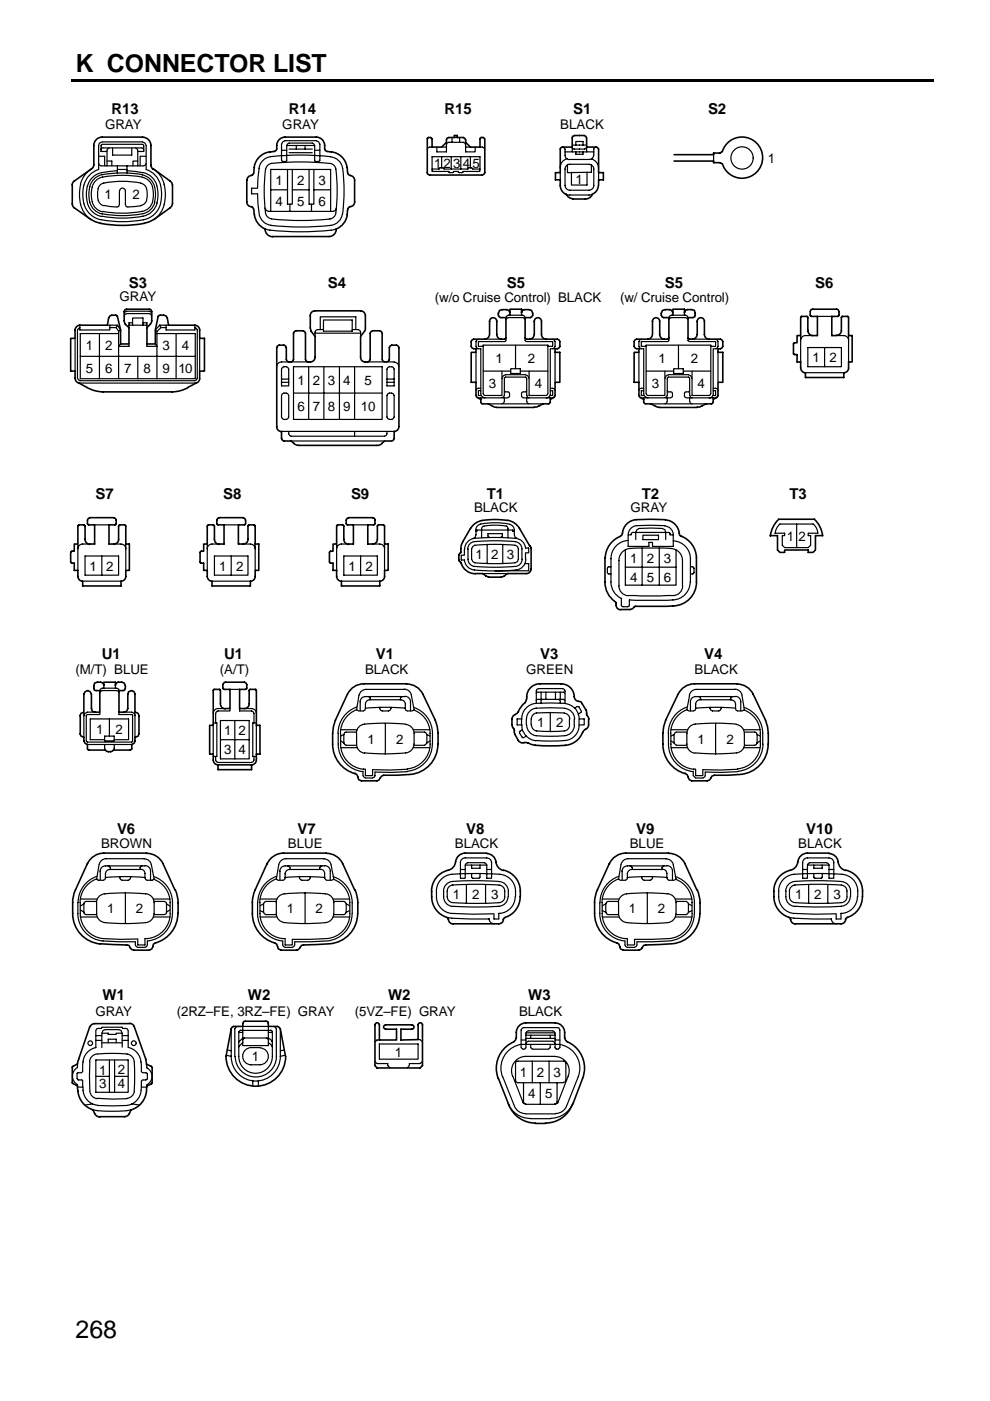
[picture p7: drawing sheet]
<svg xmlns="http://www.w3.org/2000/svg" width="210mm" height="297mm" viewBox="0 0 210 297" stroke-linecap="round" stroke-linejoin="round" font-family="sans-serif">
<path d="M15 16.7h183v.5h-183z" fill-rule="evenodd" fill="#000"/>
<g fill="none" stroke="#000" stroke-width=".25">
<path d="M17.1 39.1l-.2 .8a6.8 6.8 0 0 0 2.3 6.6M17.8 39.2l-.2 2 .2 2M17.8 39.2a4.6 4.6 0 0 1 3.1-3.3v-5.1l.2-.5 .6-.2h8.5l.5 .2 .3 .5v5.1a5.4 5.4 0 0 1 3.2 6.1l-.2 1.1M18.5 39.4l-.1 1.1a5.6 5.6 0 0 0 1.5 4.6l1.1 .6 .6 .2M19.2 35.9a5.2 5.2 0 0 0-2.1 3.1M20.8 40v.3a3.5 3.5 0 0 0 .6 3l.6 .3M20.9 34.7l.2 .3 .3 .2h9.1l.3-.2 .2-.3M20.9 33.1h1.3v2.1M21.4 31.8l.1-.4h.3h8.3h.2l.2 .4M22.7 32.1h-1.3l.1-1.4h8.9l.1 1.4h-1.3M22.7 34.1h1v1.1M23.2 31.4l-.3 .1-.2 .4v3.3"/>
<path d="M23.9 31.4v1.5h4v-1.5M24.9 36.2a10.7 10.7 0 0 0-4.5 .8 3.8 3.8 0 0 0-1.8 2.5M24.9 35.2v1.5M24.9 35.9h2M26.9 36.2l3.4 .4M26.9 35.2v1.5M28.7 31.4l.3 .1 .2 .4v3.3M29.2 34.1h-1v1.1M29.9 38.8a20.5 20.5 0 0 0-8.2 .1 1.56 1.56 0 0 0-.9 1.1M29.9 38.9a2.21 2.21 0 0 1 1.3 2.6 1.76 1.76 0 0 1-1.3 2M30.1 37.5l-2.3-.3h-2.4a13.2 13.2 0 0 0-4.6 .7 4.4 4.4 0 0 0-1.3 4.5 2.87 2.87 0 0 0 2.3 2.5M30.1 37.1a3.9 3.9 0 0 1 2.9 4.5l-.2 1.3"/>
<path d="M30.1 37.6a3.2 3.2 0 0 1 2.4 3.7 3.1 3.1 0 0 1-2.4 3.5M30.2 37l-2.4-.3h-2.4a14.2 14.2 0 0 0-4.8 .7 4.5 4.5 0 0 0-1.7 4.7 3.5 3.5 0 0 0 2.8 3.3M30.3 36.6a3.8 3.8 0 0 1 3 2.8M31 33.1h-1.3v2.1M32.7 35.9a6.9 6.9 0 0 1 2.3 6.6l-.2 .9M33.3 39.5l.2 1a5.4 5.4 0 0 1-1.5 4.6 10.4 10.4 0 0 1-5.4 1.1h-2.5l-2.5-.4M54.6 39.9h-1.3v1.2h1.3l.1 2.1a4.3 4.3 0 0 0 1.5 4.1l.6 .3a51.1 51.1 0 0 0 13.3 .2M54.9 35.7l-.3 4.1M56.3 35.8l-.3 4.1 .2 4.6a1.62 1.62 0 0 0 1.4 1.9M57.5 34.7a59.9 59.9 0 0 1 12.4 0M57.6 34.7a1.44 1.44 0 0 0-1.3 1.1M59.7 31.9h1.1"/>
<path d="M60.8 30.8v3.3l-.9 .1-.2-.2v-3.4l.2-.5 .6-.3h6.6l.5 .3 .2 .5v3.4l-.2 .2-.9-.1v-3.3M60.8 30.8l.2-.3 .3-.2h4.9l.3 .2 .2 .3M60.8 30.8h5.9M61 35.9v7.4h1v-7.4M61.3 31.6h4.9M61.3 32.4h4.9M62.8 30.8v.8M64.7 30.8v.8M65.5 35.9v7.4h1v-7.4M66.7 31.9h1.1M70 34.6a1.61 1.61 0 0 1 1.3 1.9l.2 4.6-.3 4.1M70.1 33.3a2.82 2.82 0 0 1 2.5 2.4"/>
<path d="M70.1 33.2a54.7 54.7 0 0 0-13.2 .1 2.84 2.84 0 0 0-2 2.4M72.7 35.7l.2 4.8-.3 4.8M91.6 31.2l-.9 .2-.1 .3M91.6 35.8h1.5M93 35.8l.3-.2h.6l.2 .2h5.1M93.6 33.2v2.4M93.6 31.2h1.1M94.7 30.7v-.4l.5-.1h3l.4 .1 .1 .4M94.7 30.2v2h-2.1v-1M95.1 36.4l.2 .2h.6l.3-.2h1M95.7 33.2v2.6M95.8 29.2v1"/>
<path d="M96.4 29.2h.5M97.5 29.2v1M97.7 33.2v2.6M98.7 30.2v2h2.1v-1M98.7 31.2h1M99.1 35.8l.3-.2h.6l.2 .2h1.6M99.7 33.2v2.4M101.7 36.3l-3.5 .1-.2 .2h-.6l-.3-.2M101.8 31.2l.8 .2 .2 .3M101.8 36.3v-3.1h-10.2l.1 3.2h3.5M118.8 36.6v1.5M119.3 31.2l.5 .4v1.3a.95 .95 0 0 0 .8 .9"/>
<path d="M119.8 32.2h6.1M120.1 35.1l.7-.3h4.1a.99 .99 0 0 1 1 1v3.5a1.05 1.05 0 0 1-1 1h-4.1a1.05 1.05 0 0 1-1-1v-3.5zM120.2 33.6a2.07 2.07 0 0 0-1.5 2.1M120.3 35v1.6l5.1-.1v-1.5M121.2 36.5v2.7h3.3v-2.7M121.3 32.2v-1l.1 .3 .4 .1h2.2l.2-.1 .2-.3v1M121.3 30.8h3.1M122.1 30.8v-.8h1.5v.8M122.1 32.2v.5h1.5v-.5M125.4 33.7a2.03 2.03 0 0 1 1.5 2M126.4 31.2l-.4 .2-.1 .2v1.3a.92 .92 0 0 1-.9 .9h-4.3M126.9 36.6v1.5"/>
<path d="M151.3 32.8v1.3M17.8 43.1a4.7 4.7 0 0 0 3.6 3.5M21.7 45.3l4.2 .4 4.2-.4M25.3 40.5v2.9l-.2 .4h-1.7l-1.4-.3M25.4 40.5a.61 .61 0 0 1 .6-.6 .61 .61 0 0 1 .6 .6v2.9l.2 .4 3.1-.2M30.1 44.8l-4.2 .4-4.1-.4M32.8 42.9a3.3 3.3 0 0 1-2.6 2.4M34 43.2a4.9 4.9 0 0 1-4.9 3.6l-3.8 .2-3.8-.4M34.8 43.4l-.8 1.7-1.3 1.4M56.2 44.1l.3 .5 .5 .2h13.6l.5-.2 .2-.5M56.2 48.5a50.4 50.4 0 0 0 13.2 .4l.8-.1M57.4 44.8v-8.9h12.7v8.9"/>
<path d="M57.4 40.2h3.6M61.5 43.3v1.5M62 40.2h3.5M66 43.3v1.5M66.5 40.2h3.6M71.2 45.2a1.71 1.71 0 0 1-2 1.3l-6.2 .2-5.4-.3M71.3 48.5l-1 .3M72.6 45.3a2.81 2.81 0 0 1-2.5 2.5M120.1 41.2l.3 .1h4.8l.4-.1M15.9 71.7v7M16.9 69.5l-.5 .5v10.2l.5 .5h24.4l.4-.2 .1-.3v-10.2l-.1-.4-.4-.1M16.9 68.9v1.1h6.4v-1.1"/>
<path d="M17 75.6h24.4M21.1 70.7v9.6M22.8 68.9h2.1l.7 1.1-.5 .2M23.3 69.5h1.3l.5 .7M24.9 68.9l-.3 .6M25.1 70.7h-8.1v9.6h24.4v-9.6h-8.1M25.1 70.2v10.1M25.6 72.9l-.5 .5h2.2v-.5M26.3 67l.2-.3 .3-.2h4.9l.3 .2 .2 .3M26.3 66.5l.2-.3 .3-.2h4.9l.3 .2 .2 .3M27.3 68.9h3.9M28.1 68.9v-1.5h2.2v1.5"/>
<path d="M28.1 68.4h-.8v1.1M29.2 75.6v4.7M30.3 68.4h.9v1.1M31.2 72.9v.5h2.1l-.4-.5M33.3 70.3v10M33.9 68.9h1.8M33.9 68.9l-1 1.1 .4 .3M33.9 68.9l.2 .6M34.1 69.5h1.1M34.1 69.5l-.8 .8M35.2 68.9v1.1h6.1v-1.1M37.3 70.7v9.6"/>
<path d="M42.3 71.7v7M59.9 77.9l.8-.1 .3 .1 .2 .4v3.5h-1.5v-3.5zM61.2 76.7h-1.5a1.02 1.02 0 0 0-1 1.1M61.7 76.7h3.6M62.2 77.8h18.8v11.1h-18.8zM65.4 77.8v11.1M66.8 70.6h9.7M67.9 69.9v-2.7h7.5v2.7M68.6 69.9h-1.3l-.3 .1-.2 .4v.9M68.6 67.8h6.1v2.4h-6.1zM68.7 77.8v11.1M72 77.8v11.1"/>
<path d="M74.7 69.9h1.2l.4 .1 .2 .4v.9M75.2 77.8v11.1M78 76.7h3.5M82 76.7h1.6M82.2 77.9l.9-.1 .3 .1 .2 .4v3.5h-1.6v-3.5zM83.6 76.8a1.02 1.02 0 0 1 1 1M100.9 73.9h1v9.5a.89 .89 0 0 0 1 .9M100.9 74.7v6.4M101.4 71.9l-.3 .2-.2 .3v1l.2 .4 .3 .1M102.4 78.7h5.9M102.8 71.9h3.5M106.4 78.7v5.1h-3.6l-.3-.1-.1-10.5h13.8l-.1 10.5-.3 .1h-3.6v-5.1"/>
<path d="M107.3 67.3l.1-.3 .4-.2h3l.4 .2 .1 .3M107.3 67.8l.1-.3 .4-.2h3l.4 .2 .1 .3M107.3 71.7v.5l-.3 .2h-5.6v1h1M108.1 66.3v.5M108.3 78.2h2v1h-2zM109.3 73.2v5M110.3 78.7h5.9M110.6 66.3v.5M111.3 71.7v.5l.4 .2h5.5v1h-1M112.3 71.9h3.5M117.2 71.9l.3 .2 .2 .3v1l-.2 .4-.3 .1M117.7 73.9h-1v9.5"/>
<path d="M117.7 74.7v6.4M135.5 73.9h1v9.5a.89 .89 0 0 0 .9 .9M135.5 74.7v6.4M136 71.9l-.4 .2-.1 .3v1l.1 .4 .4 .1M137 78.7h5.8M137.3 71.9h3.6M141 78.7v5.1h-3.7l-.2-.1-.1-10.5h13.7l-.1 10.5-.2 .1h-3.7v-5.1M141.8 67.3l.2-.3 .3-.2h3.1l.3 .2 .2 .3M141.8 67.8l.2-.3 .3-.2h3.1l.3 .2 .2 .3M141.8 71.7v.5l-.2 .2h-5.6v1h1M142.7 66.3v.5M142.8 78.2h2.1v1h-2.1z"/>
<path d="M143.8 73.2v5M144.9 78.7h5.8M145.1 66.3v.5M145.9 71.7v.5l.3 .2h5.5v1h-1M146.8 71.9h3.6M151.7 71.9l.4 .2 .1 .3v1l-.1 .4-.4 .1M152.2 73.9h-1v9.5M152.2 74.7v6.4M169.8 71.1v5.6M170.8 79h8.1M171.3 73.7h7.1v4.1h-7.1zM172.3 71.1h-1.5a1.02 1.02 0 0 0-1.1 1.1"/>
<path d="M173.3 67.1h3.1M174.8 73.7v4.1M177.4 71.1h1.5M178.9 71.2a.97 .97 0 0 1 1 1M179.9 71.1v5.6M16.8 81.2h24.8M59.7 91.5h23.9M59.7 80.4h1.5M59.7 81.1h1.5M59.9 83.5l.8-.2 .3 .2 .2 .3v4.6l-.2 .4-.3 .1h-.5l-.3-.1-.2-.4v-4.6zM61.2 91.5l.2 .8 .3 .2h19.8l.4-.2 .1-.8M61.7 93.5h19.8"/>
<path d="M62.2 83.3h18.8M75.2 91.5v1M82 80.4h1.6M82 81.1h1.6M82.2 83.5l.9-.2 .3 .2 .2 .3v4.6l-.2 .4-.3 .1h-.6l-.3-.1-.2-.4v-4.6zM101.2 84.3h.2M101.4 84.4h6.3M101.9 82.3l-.8 .1-.2 .3M101.9 84.4v.3M101.9 82.8h-.5v1h.6M103.5 85.6h11.6M106.4 80.3l.3-.6 .5-.3h4.2l.5 .3 .3 .6"/>
<path d="M106.9 84.4v.7l-.1 .4-.4 .1M106.9 82.7l.3 .4 .7 .1 .1 .8-.3 .3M110.9 84.4h6.3M111.7 83.8l-.1-3.8h-4.4l-.3 .3v3.5l-.1 .4-.4 .1M111.7 83.8l.1 .4 .4 .2M111.7 84.4v.7l.1 .4 .4 .1M111.7 82.8l-.3 .3-.7 .1-.1 .8 .3 .3M116.7 82.3l.8 .1 .2 .4M116.7 82.8h.5v1h-.6M116.7 84.4v.3M116.7 83.5a.87 .87 0 0 1-.9 .9M117.2 84.3h.2"/>
<path d="M135.7 84.3h.3M136 84.4h6.2M136.5 82.3l-.9 .1-.1 .3M136.5 82.8h-.5v1h.6M136.5 84.4v.3M138 85.6h11.7M141 80.3l.2-.6 .5-.3h4.3l.5 .3 .2 .6M141.5 84.4v.7l-.2 .4-.3 .1M141.5 82.7l.2 .4 .8 .1 .1 .8-.4 .3M145.5 84.4h6.2M146.2 83.8l-.1-3.8h-4.4l-.2 .3v3.5l-.2 .4-.3 .1M146.2 83.8l.2 .4 .3 .2"/>
<path d="M146.2 84.4v.7l.2 .4 .3 .1M146.2 82.8l-.2 .3-.8 .1-.1 .8 .4 .3M151.2 82.3l.9 .1 .1 .4M151.2 82.8h.5v1h-.6M151.2 84.4v.3M151.2 83.5a.87 .87 0 0 1-.8 .9M151.7 84.3h.3M16.5 115.3v5.6M18 117.9h7.1v4h-7.1zM19 115.3h-1.5a1.02 1.02 0 0 0-1 1.1M20.1 111.3h3M21.6 117.9v4"/>
<path d="M24.1 115.3l1.6 .1a.97 .97 0 0 1 1 1M26.7 115.3v5.6M43.9 115.3v5.6M45.5 117.9h7.1v4h-7.1zM46.5 115.3h-1.5a1.02 1.02 0 0 0-1.1 1.1M47.5 111.3h3M49 117.9v4M51.6 115.3l1.5 .1a.97 .97 0 0 1 1 1M54.1 115.3v5.6M71.4 115.3v5.6M72.9 117.9h7.1v4h-7.1zM73.9 115.3h-1.5a1.02 1.02 0 0 0-1 1.1"/>
<path d="M74.9 111.3h3.1M76.5 117.9v4M79 115.3l1.5 .1a.97 .97 0 0 1 1 1M81.5 115.3v5.6M98.5 116.4v1.3h-.7v1h.7a2.43 2.43 0 0 0 2.7 2.2l3.8 .2 3.8-.2a2.39 2.39 0 0 0 2.7-2.3M98.5 116.4a2.41 2.41 0 0 1 2.7-2.3l4.4-.1a16.5 16.5 0 0 1 4.8 .5 2.22 2.22 0 0 1 1 1.7h.7v1h-.7v1.4M99.2 116.4v2.2a1.55 1.55 0 0 0 1.5 1.5M100.2 115.9l.5-.3 3-.2 5.5 .2 .5 .3 .2 .5v2.2l-.2 .5-.5 .2-4.3 .2-4.2-.2-.5-.2-.2-.5v-2.2zM100.6 114.8a1.56 1.56 0 0 0-1.4 1.6M100.9 112.6h.2v-.2h7.6v.2h.4M102.1 114v-2a1.28 1.28 0 0 1 1.5-.6h.4a9.5 9.5 0 0 1 3.6 .3l.1 2.3M103.3 115.4v4.1"/>
<path d="M103.7 113.9l-.2-.2v-.6h3v.6l-.3 .2M106.6 115.4v4.1M107.9 111.1l-3-.3a8.5 8.5 0 0 0-3.6 .6l-.3 .6-.1 1.4-.1 .5-.5 .3M108 111.2a1.27 1.27 0 0 1 1.1 1.2v1l.1 .5 .4 .3M109.3 114.8l-4.3-.1-4.4 .1M109.3 114.9a1.53 1.53 0 0 1 1.4 1.5v2.2M110.7 118.6a1.68 1.68 0 0 1-2 1.5l-3.8 .2-4.3-.2M111.3 119.5h.8v1.5h-7.1M132.6 116.6v7.5h10.7v-7.5M133.2 113.4h.7v-.4l.2-.1h7.7l.2 .1 .1 .4h.6v2.5h-4.4v-.9h-.7v.9h-4.4zM133.2 114.6a3.8 3.8 0 0 0-3.7 3.9v4.9a3.8 3.8 0 0 0 2.2 3.5M134.8 114.4v-1.5l.2-.6 .6-.3h2.4h2.4l.6 .3 .1 .6v1.5"/>
<path d="M136.1 116.2v7.9M136.3 113.5h3.3v.9h-3.3zM139.8 116.2v7.9M141 111.5a1.86 1.86 0 0 1 1.7 1.9M141 111.4h-6a1.94 1.94 0 0 0-1.8 2M142.7 114.7a3.8 3.8 0 0 1 3.7 3.8v4.9M168.9 111.1v5M172.4 111.1h-7l-.8 1.1-.3 .9M172.4 111.1l.6 .7 .4 1.3h-2v.5h.5v2l-.5 .5h-5l-.5-.5v-2h.5v-.5h-2.1M17.5 123.2h8.2M45 123.2h8.1M72.4 123.2h8.1"/>
<path d="M102.4 121.6h5.1M129.5 120.2l-.6 .1-.1 .2 .1 1.1 .6 .1M132.6 120.3h10.7M133.2 126.3h8.2a2.77 2.77 0 0 0 3.1-1l.2-1v-5.5a2.56 2.56 0 0 0-2.5-2.5 48.3 48.3 0 0 0-9.1 .1 2.54 2.54 0 0 0-1.9 2.4v5.4a2.03 2.03 0 0 0 2 2.1M146.3 123.4a3.8 3.8 0 0 1-3.6 3.8h-9.3l-.1 1.4h-1.2h-.3l-.1-.3v-1.4M146.4 120.2l.7 .1 .1 .2-.1 1.1-.7 .1M17.8 151v5.3M18.5 157.8h9.4M18.5 146.4h.1M20.2 151h-1.7l-.5 .2-.2 .6M21.2 146.4l.1-.3 .4-.2h3l.4 .2 .1 .3M21.2 146.9l.1-.3 .4-.2h3l.4 .2 .1 .3"/>
<path d="M21.2 151v.5h-2.7l-.2 .3 .1 5.5h9.5h.2v-5.7l-2.9-.1v-.5M22 145.3v.6M22.2 157.8v.8l.2 .4M22.2 156.8h-3.1v-4.4h8.2v4.4h-3.1M22.2 156.1h2v1h-2zM23.2 152.4v3.7M24.2 157.8v1.1l-.2 .1M24.5 145.3v.6M26.3 151h1.6l.5 .2 .2 .6M27.9 146.4h.1M28.6 151v5.3M45.2 153.8v6.1"/>
<path d="M45.2 153.3h.8v7.1h-.8M46.7 152.8h6.1v8.1h-6.1zM46.7 156.8h6.1M47.8 150.2h-1.6a1.02 1.02 0 0 0-1 1M48.8 150.2v.5h-2.6l-.3 .2-.2 .3v2.1M48.8 146.2h2M49.8 152.8v8.1M50.8 150.2v.5h2.5l.4 .2 .1 .3v2.1M51.8 150.2h1.5M53.3 150.2h.1a.99 .99 0 0 1 1 1M54.4 153.8v6.1M54.4 153.3h-.8v7.1h.8"/>
<path d="M71.7 155.5v2.3a5.8 5.8 0 0 0 5.3 5.8M72.2 155.5v2.3a5.3 5.3 0 0 0 4.8 5.3M72.2 154.7h3.6M72.2 158.5h3.6M72.2 157.1l.7 .4M72.9 157.5l.2 .3 .3 .2h2.2M72.9 155.7v1.8M72.9 155.7l-.7 .4M75.6 150.5a5.3 5.3 0 0 0-3.4 5M75.6 155.2h-2.2l-.3 .1-.2 .4M75.7 149.9a5.9 5.9 0 0 0-4 5.6M76.1 147.3l-.5 3.2"/>
<path d="M76.4 148.8v1.9M77.3 159.6l4.4 .2 4.3-.2M78.1 147.7l.3 .1 .2 .6M80.5 150l.2 .6 .3 .1h1.4l.3-.1 .2-.6M81.7 153.4v6.5M85 148.4h-6.6a.96 .96 0 0 0-.9 .9l-.1 1.3-.4 .1h-1l-.4-.2M85.3 147.7l-.3 .1-.2 .6M85.7 146.1a1.5 1.5 0 0 1 1.5 1.2l.6 3.2-.4 .2h-1l-.4-.1-.1-1.3a.89 .89 0 0 0-.9-.9M85.8 146.2h-8.2a1.53 1.53 0 0 0-1.5 1.2M85.8 147.6a1.12 1.12 0 0 1 1.2 1.2v1.9M85.9 150.1l-4.2-.1-4.2 .1M85.9 147.7h-8.4a1.12 1.12 0 0 0-1.1 1.1"/>
<path d="M86 153.5l-5-.2a15.5 15.5 0 0 0-4.6 .5 1.89 1.89 0 0 0-.8 1.7v2.3a1.88 1.88 0 0 0 1.7 1.9M86 153.6a1.91 1.91 0 0 1 1.8 1.9v2.3a1.98 1.98 0 0 1-1.8 1.8M87.6 154.7h3.6M87.6 158.5h3.6M87.7 150a5.8 5.8 0 0 1 4 5.5v2.3M87.8 150.6a5.3 5.3 0 0 1 3.4 4.9v2.3M87.8 155.2h2.2l.3 .1 .2 .4M90.5 157.5l-.5 .5h-2.2M91.2 156.1l-.7-.4v1.8M91.2 157.1l-.7 .4M91.2 157.8a5.3 5.3 0 0 1-4.8 5.2M91.7 157.8a5.8 5.8 0 0 1-5.3 5.7"/>
<path d="M110.6 152.4v1.3M110.7 152.4h-1.1v1.3h1.1v1l-.5 .4v.3l.5 .8 .3 .2 .6-.3 .7 .5 1.3 .5M110.7 154.8l.8 1.3M111.6 152.4v1.3M111.7 153.7a2.46 2.46 0 0 0 3 2.4h2a11.5 11.5 0 0 0 4.1-.5 2.24 2.24 0 0 0 1-1.8M112.6 152.4v1.3M112.7 153.7a1.32 1.32 0 0 0 1.6 1.3h4.8a1.35 1.35 0 0 0 1.7-1.2M113.7 149.1l.1-2.9 .4-.2h5.1l.3 .2 .2 .3v2.6h-6.2a3.3 3.3 0 0 0-3 3.4M113.7 148.5v-.1l.3-.1h5.5l.2 .2M113.7 147v-.2h.3h5.5l.2 .2M114.7 146.8v1.5M115 148.3l-.3 .1v.6"/>
<path d="M115.7 146.8v1.5M116.7 151.1v4M117.8 146.8v1.5M118.4 148.3l.3 .2M118.8 146.8v1.5M118.8 148.5v.5M119.6 151.2h-5.8a1.26 1.26 0 0 0-1.1 1.2M119.6 151.2a1.27 1.27 0 0 1 1.2 1.2M119.7 150.1h-6a2.27 2.27 0 0 0-2.1 2.3M119.7 150.2a2.29 2.29 0 0 1 2.1 2.2M119.8 149.2l.9 .2 1.1 .7 .5-.3 .5 .1 .5 .9v.2l-.7 .4 .3 1h1v1.3h-1M120.7 152.4v1.3"/>
<path d="M121.8 152.4v1.3M121.9 150.1l.8 1.3M122.8 152.4v1.3M122.8 153.8a3.4 3.4 0 0 1-4 3.3l-5.2-.1M141.7 155.5v2.3a5.8 5.8 0 0 0 5.3 5.8M142.2 154.7h3.6M142.2 158.5h3.6M142.2 157.1l.7 .4M142.9 157.5l.5 .5h2.2M142.9 155.7v1.8M142.9 155.7l-.7 .4M145.6 155.5v2.3a1.88 1.88 0 0 0 1.7 1.9"/>
<path d="M145.6 150.5a5.3 5.3 0 0 0-3.4 5v2.3a5.3 5.3 0 0 0 4.9 5.3M145.6 155.2h-2.2l-.2 .1-.3 .4M145.7 149.9a5.9 5.9 0 0 0-4 5.6M146.2 147.4a1.53 1.53 0 0 1 1.5-1.2l8.1-.1a1.5 1.5 0 0 1 1.5 1.2l.5 3.2-.4 .2h-1l-.4-.1v-1.3a.89 .89 0 0 0-1-.9M146.2 147.3l-.6 3.2M146.4 148.8v1.9M147.4 159.6l4.4 .2 4.3-.2M147.6 150.1l4.2-.1 4.2 .1M148.1 147.7l.3 .1 .3 .6M150.5 150l.2 .6 .3 .1h1.4l.3-.1 .2-.6M151.7 153.4v6.5M155 148.4h-6.6a.96 .96 0 0 0-.9 .9l-.1 1.3-.3 .1h-1.1l-.4-.2"/>
<path d="M155.4 147.7l-.4 .1-.1 .6M156 147.7h-8.5a1.12 1.12 0 0 0-1.1 1.1M156 147.6a1.12 1.12 0 0 1 1.1 1.2v1.9M156.1 153.5l-5-.2a15.5 15.5 0 0 0-4.6 .5 1.88 1.88 0 0 0-.8 1.7M156.1 153.6a1.91 1.91 0 0 1 1.7 1.9v2.3M157.6 154.7h3.6M157.6 158.5h3.6M157.7 150a5.8 5.8 0 0 1 4 5.5v2.3M157.8 150.6a5.3 5.3 0 0 1 3.4 4.9v2.3M157.8 155.2h2.2l.4 .1 .1 .4M157.9 157.8a1.86 1.86 0 0 1-1.8 1.8M160.5 157.5l-.1 .3-.4 .2h-2.2"/>
<path d="M161.2 156.1l-.7-.4v1.8M161.2 157.1l-.7 .4M161.2 157.8a5.3 5.3 0 0 1-4.8 5.2M161.8 157.8a5.8 5.8 0 0 1-5.3 5.7M45.7 160.4v.7l.2 .4 .3 .2h7.1l.4-.2 .1-.4v-.7M77 163.5v1l.5 .5h1.5l.4-.3 .1-1 3.5 .1 3.4-.2M77 163l.5 .1v1.4h1.5v-1.3l3.7 .1 3.7-.2M147 163.5v1l.5 .5h1.5l.4-.3 .1-1 3.5 .1 3.5-.2M147.1 163l.4 .1v1.4h1.5v-1.3l3.7 .1 3.7-.2M16.5 191.4v2.3a5.8 5.8 0 0 0 5.3 5.8l6.9 .2v.6l.2 .4 .3 .2h1.5l.4-.2 .1-.4v-.8a5.8 5.8 0 0 0 5.3-5.8M17 191.4v2.3a5.3 5.3 0 0 0 4.8 5.3l3.8 .2 3.6-.1M17 190.6h3.6"/>
<path d="M17 194.4h3.6M17 192.9l.8 .5M17.8 193.4l.1 .3 .4 .2h2.2M17.8 191.6v1.8M17.8 191.6l-.8 .5M20.4 186.4a5.3 5.3 0 0 0-3.4 5M20.4 191.4a2.02 2.02 0 0 1 2.4-1.9l3.7-.2 3.8 .2a2.05 2.05 0 0 1 2.4 1.9v2.3M20.5 191.4v2.3a1.88 1.88 0 0 0 1.7 1.9M20.5 191.1h-2.2l-.4 .2-.1 .3M20.6 185.8a5.9 5.9 0 0 0-4 5.6M21.3 184.7v1.9M22.4 186l4.1-.1 4.2 .1"/>
<path d="M22.9 183.6l.5 .3 .1 .4M25.4 185.9l.2 .6 .3 .1h1.3l.3-.1 .2-.6M26.6 189.3v6.5M29.8 184.3h-6.5a.91 .91 0 0 0-.9 1M30.1 183.6l-.4 .3-.1 .4M30.6 182.1h-8.1a1.53 1.53 0 0 0-1.5 1.2l-.5 3.1 .3 .2h1.1l.4-.1 .1-1.3M30.6 182.1a1.5 1.5 0 0 1 1.5 1.2l.6 3.1-.4 .2h-1.1l-.5-.5v-.9a.89 .89 0 0 0-.9-.9M30.7 183.5a1.12 1.12 0 0 1 1.2 1.2v1.9M30.7 183.6h-8.3a1.12 1.12 0 0 0-1.2 1.2M32.5 190.6h3.6M32.5 194.4h3.6M32.5 185.8a5.9 5.9 0 0 1 4.1 5.6v2.3"/>
<path d="M32.6 191.1h2.2l.4 .2 .1 .3M32.6 186.4a5.3 5.3 0 0 1 3.5 5v2.3M32.7 193.7a2.02 2.02 0 0 1-2.4 2l-4.3 .1-3.8-.2M35.3 193.4l-.1 .3-.4 .2h-2.1M36.1 192.1l-.8-.5v1.8M36.1 192.9l-.8 .5M36.1 193.7a5.3 5.3 0 0 1-5.4 5.3v1.3h-1.5v-1.1M54.6 191.4v2.3a5.8 5.8 0 0 0 5.3 5.8v.8l.2 .4 .4 .2h1.5l.3-.2 .2-.4v-.6h3.4a9.7 9.7 0 0 0 5.9-1 5.8 5.8 0 0 0 2.8-5M55.1 191.4v2.3a5.3 5.3 0 0 0 5.4 5.3v1.3h1.5v-1.1l7.3-.2M55.1 190.6h3.6M55.1 194.4h3.6M55.1 193.1l.8 .3"/>
<path d="M55.9 193.4l.1 .3 .4 .2h2.2M55.9 191.6v1.8M55.9 191.6l-.8 .5M58.5 186.4a5.3 5.3 0 0 0-3.4 5M58.6 191.1h-2.2l-.4 .2-.1 .3M58.7 185.8a5.9 5.9 0 0 0-4 5.6M59.4 184.7v1.9M60.5 186l4.1-.1 4.2 .1M61 183.6l.5 .3 .1 .4M63.5 185.9l.2 .6 .3 .1h1.3l.3-.1 .2-.6M64.7 189.3v6.5M67.9 184.3h-6.5a.91 .91 0 0 0-.9 1"/>
<path d="M68.2 183.6l-.4 .3-.1 .4M68.7 182.1h-8.1a1.53 1.53 0 0 0-1.5 1.2l-.5 3.1 .3 .2h1.1l.4-.1 .1-1.3M68.7 182.1a1.5 1.5 0 0 1 1.5 1.2l.6 3.1-.4 .2h-1.1l-.5-.5v-.9a.89 .89 0 0 0-.9-.9M68.8 183.5a1.12 1.12 0 0 1 1.2 1.2v1.9M68.8 183.6h-8.3a1.12 1.12 0 0 0-1.2 1.2M70.6 190.6h3.6M70.6 194.4h3.6M70.6 185.9a5.8 5.8 0 0 1 4.1 5.5v2.3M70.7 186.4a5.3 5.3 0 0 1 3.5 5v2.3M70.8 193.7v-2.3a2.02 2.02 0 0 0-2.4-1.9l-4.4-.2a15.7 15.7 0 0 0-4.6 .5 1.89 1.89 0 0 0-.9 1.6l.1 2.3a2 2 0 0 0 2.3 2l4.4 .1a15.8 15.8 0 0 0 4.6-.5 1.86 1.86 0 0 0 .8-1.6M70.8 191.1h2.1l.3 .2 .2 .3M73.4 193.4l-.2 .3-.3 .2h-2.1"/>
<path d="M74.2 192.1l-.8-.5v1.8M74.2 193.1l-.8 .3M74.2 193.7a5.3 5.3 0 0 1-4.9 5.3M92.5 189a3.6 3.6 0 0 1 4.1-3.7l5-.1a23.5 23.5 0 0 1 5.6 .5 3.9 3.9 0 0 1 2.1 4.4M92.5 188.9a3.9 3.9 0 0 0 3.3 4.8l4.4 .1 4.4-.1M94 189a2.15 2.15 0 0 1 2.6-2.2h7.8a3.9 3.9 0 0 1 2.8 .7 2.87 2.87 0 0 1 .6 2.6M94.1 188.9v1.2a2.03 2.03 0 0 0 1.8 2.1M94.7 194.5l5 .3h4M95.9 187.6l5-.1 4.9 .1M96 191.4l5 .1 4.8-.1M96 187.6a1.27 1.27 0 0 0-1.2 1.3v1.2a1.25 1.25 0 0 0 1.1 1.3M97.6 182.9v3.3h1v-2.8h4.6"/>
<path d="M97.6 184.3h1M97.6 183a.99 .99 0 0 1 1-1.1h4.6a.99 .99 0 0 1 1 1v3.3h-1v-2.8M98.6 183.4l.2-.3 .3-.2h3.6l.3 .2 .2 .3M98.9 187.6v3.9M100 185.2v.8l.2 .2 1.5-.1 .1-.9M100 183.4v.7h1.8v-.7M103 187.6v3.9M103.2 184.3h1M103.7 194.8a1.02 1.02 0 0 0 1 1.1M105.7 193.7v1.1h-1v-1.1M105.8 187.7a1.25 1.25 0 0 1 1.2 1.2v1.2M107 190.2a1.25 1.25 0 0 1-1.2 1.2"/>
<path d="M107.7 190.2a2.14 2.14 0 0 1-2.6 2l-4.8 .1-4.4-.2M109.2 190.1a3.5 3.5 0 0 1-3.5 3.6M127.2 191.4v2.3a5.8 5.8 0 0 0 5.3 5.8v.8l.2 .4 .3 .2h1.5l.4-.2 .1-.4v-.6h3.4a9.7 9.7 0 0 0 6-1 5.8 5.8 0 0 0 2.8-5M127.7 191.4v2.3a5.3 5.3 0 0 0 5.3 5.3v1.3h1.5v-1.1l7.3-.2M127.7 190.6h3.5M127.7 194.4h3.5M127.7 193.1l.7 .3M128.4 193.4l.2 .3 .3 .2h2.2M128.4 191.6v1.8M128.4 191.6l-.7 .5M131.1 186.4a5.3 5.3 0 0 0-3.5 5M131.1 191.4a2.02 2.02 0 0 1 2.4-1.9l3.7-.2 3.7 .2a2.05 2.05 0 0 1 2.4 1.9v2.3"/>
<path d="M131.1 191.4v2.3a2 2 0 0 0 2.4 2l4.4 .1a15.8 15.8 0 0 0 4.5-.5 1.86 1.86 0 0 0 .9-1.6M131.1 191.1h-2.2l-.3 .2-.2 .3M131.2 185.8a5.9 5.9 0 0 0-4 5.6M131.9 184.7v1.9M133 186l4.2-.1 4.2 .1M133.6 183.6l.4 .3 .1 .4M136.1 185.9l.1 .6 .4 .1h1.2l.4-.1 .1-.6M137.2 189.3v6.5M140.5 184.3h-6.6a.91 .91 0 0 0-.9 1M140.8 183.6l-.3 .1-.2 .6M141.2 182.1h-8a1.53 1.53 0 0 0-1.5 1.2l-.6 3.1 .4 .2h1.1l.3-.1 .1-1.3M141.2 182.1h.1a1.5 1.5 0 0 1 1.4 1.2l.6 3.1-.4 .2h-1.1l-.4-.5v-.9a.89 .89 0 0 0-.9-.9"/>
<path d="M141.4 183.5a1.12 1.12 0 0 1 1.2 1.2v1.9M141.4 183.6h-8.4a1.12 1.12 0 0 0-1.1 1.2M143.2 190.6h3.5M143.2 194.4h3.5M143.2 185.9a5.8 5.8 0 0 1 4 5.5v2.3M143.3 186.4a5.3 5.3 0 0 1 3.4 5v2.3M143.3 191.1h2.2l.3 .2 .2 .3M146 193.4l-.2 .3-.3 .2h-2.2M146.7 192.1l-.7-.5v1.8M146.7 193.1l-.7 .3M146.7 193.7a5.3 5.3 0 0 1-4.8 5.3M165.1 189a3.6 3.6 0 0 1 4-3.7l5-.1a23.5 23.5 0 0 1 5.7 .5 3.9 3.9 0 0 1 2.1 4.4"/>
<path d="M165.1 188.9a3.9 3.9 0 0 0 3.3 4.8l4.4 .1 4.4-.1M166.6 189a2.15 2.15 0 0 1 2.6-2.2h7.8a3.9 3.9 0 0 1 2.8 .7 2.87 2.87 0 0 1 .5 2.6M166.6 188.9v1.2a2.03 2.03 0 0 0 1.9 2.1M167.3 194.5l5 .3h4M168.5 187.6l4.9-.1 5 .1M168.6 191.4l5 .1 4.8-.1M168.6 187.6a1.27 1.27 0 0 0-1.2 1.3v1.2a1.25 1.25 0 0 0 1.1 1.3M170.2 182.9v3.3h1v-2.8h4.6M170.2 184.3h1M170.2 183a.99 .99 0 0 1 1-1.1h4.6a.99 .99 0 0 1 1 1v3.3h-1v-2.8M171.2 183.4l.2-.3 .3-.2h3.6l.3 .2 .2 .3M171.4 187.6v3.9"/>
<path d="M172.6 185.2v.8l.2 .2 1.4-.1 .1-.9M172.6 183.4v.7h1.7v-.7M175.5 187.6v3.9M175.8 184.3h1M176.3 194.8a1.02 1.02 0 0 0 1 1.1M178.3 193.7v1.1h-1v-1.1M178.4 187.7a1.25 1.25 0 0 1 1.2 1.2v1.2M179.6 190.2a1.25 1.25 0 0 1-1.2 1.2M180.3 190.2a2.14 2.14 0 0 1-2.6 2l-4.9 .1-4.3-.2M181.8 190.1a3.5 3.5 0 0 1-3.6 3.6M20.3 218.6v3.5a3.6 3.6 0 0 0-2.8 3.6v1.5l-.2 .2h-.9l-.1 1.2 .3 .4h.8l.2 1.7a3.4 3.4 0 0 0 3.1 3.6M20.3 218.5l.2-.4 1-.1 .2-.2h4.2l.1 .2 1 .1 .2 .5v3.4"/>
<path d="M20.3 219.6h1.3M21.6 219.1l.2-.6 .6-.2h2.7l.6 .2 .2 .6M25.9 219.1h-1.3v.2h-1.7v-.2h-1.3v3M25.9 219.6h1.3M25.9 219.1v2.9M49 218.1v5.9M50.4 217.6l-.4 .2-.2 .3v5.9M50.6 218.9h.9M51.1 218.4l-.5 .4v5.2a3.6 3.6 0 0 0 3.6 3.6 3.6 3.6 0 0 0 3.5-3.6v-5.2l-.3-.4M51.1 218.5h6.3M51.5 217.6h5.4v4.1h-5.4zM56.9 218.9h.8"/>
<path d="M58 217.6l.4 .2 .2 .3v5.9M59.4 218.1v5.9M111.5 219.5h6.2M111.5 219h6.2M112.5 219.5v.7M116.7 219.5v.7M16.4 225.6v.7a2.06 2.06 0 0 0 0 3.7M16.4 230v.2M16.4 230.5h1.1M19 225.1v6.2a1.73 1.73 0 0 0 1.7 1.6M19.6 234l-1.7 .3M19.7 235.3a27.6 27.6 0 0 0 8.1 0"/>
<path d="M20.3 224.7h6.9v6.9h-6.9zM20.3 228.2h2.9M20.3 220.6h1.3M20.6 232.9l3.2 .1 3.1-.1M20.6 223.5a1.74 1.74 0 0 0-1.6 1.6M20.7 223.5l5.2-.1a2.17 2.17 0 0 1 2.6 2.7l-.1 5.2M21.6 221.1h4.3M22.9 221.1v-.8h1.7v.8M23.2 224.7v6.9M24.3 228.2h2.9M24.3 224.7v6.9M25.9 220.6h1.3"/>
<path d="M27.2 222.1a3.6 3.6 0 0 1 2.8 3.6v1.5l.3 .2 .9 .1v1.2v.2l-.9 .1-.3 .2-.1 2M27.9 234l1.7 .3M28.5 231.3a1.71 1.71 0 0 1-1.6 1.6M29.9 231.3a3.4 3.4 0 0 1-3.1 3.1h-6.1M30 230.5h1.2M31.1 225.7l.1 .7a2.01 2.01 0 0 1 0 3.6v.2M47.9 223.7l1.1 .3M48.2 222.6l.8 .2M49 224a5.2 5.2 0 0 0 5.2 5.2 5.2 5.2 0 0 0 5.2-5.2M49.9 224a4.4 4.4 0 0 0 4.3 4.3 4.4 4.4 0 0 0 4.4-4.3M51.5 221l-.9 .9M51.5 220.4l.1-.2 .2-.1h4.8l.2 .1 .1 .2"/>
<path d="M51.5 220.1l-.9 .8M53.6 229.1v1.1M54.8 229.1v1.1M55.1 222.1a3.3 3.3 0 0 0-3.1 .6 1.83 1.83 0 0 0-.4 1.9 1.83 1.83 0 0 0 1.7 1.2 3.3 3.3 0 0 0 3.1-.6 1.78 1.78 0 0 0 .4-1.9 1.78 1.78 0 0 0-1.6-1.1M56.9 221.1l.5 .3 .3 .5M56.9 220.1l.5 .3 .3 .5M60.3 222.6l-.9 .2M60.5 223.7l-1.1 .3M79.5 225.1l.4 .4h2.3v.4l.5 .5M80.4 221.3h8.2v3.3h-8.2zM80.4 220.5h-.5l-.4 .4M88.6 220.4h.5l.5 .5"/>
<path d="M89.6 225.1l-.5 .4h-2.3v.4l-.4 .5M106.6 228.3l2.5 6.2a2.5 2.5 0 0 0 2.2 1.6M107.7 233.9a5.1 5.1 0 0 0 4.7 3.2M108.7 228.1l2.2 5.7 .5 .2M110.5 220.5h1M110.8 222.4l-.3-.3v-3.7l.2-.4 .3-.1 7.5 .1 .2 .4v3.7l-.3 .3M110.8 222.4h.5M111 229.6v4l.2 .4 .3 .1M111.3 222.4l.2-.3v-3l.2-.4 .3-.1h5.2l.3 .1 .2 .4v3l.2 .3M111.4 234.1h6.4M111.4 236.2h6.4M111.5 221.3l.2-.4 .3-.1h5.2l.3 .1 .2 .4"/>
<path d="M111.5 220.2h6.2M112.4 237.2h4.4M112.5 221.4v.7l.4 .3M112.9 225v4.6M112.9 222.4h3.4M114.6 229.6v4.5M116.4 225v4.6M116.7 221.4v.7l-.4 .3M117.7 224a3 3 0 0 1 2.8 4.1l-2.2 5.7-.5 .2M117.7 224h-6.2a3 3 0 0 0-2.8 4.1M117.7 220.5h1M117.9 222.4h.5"/>
<path d="M118.1 229.6v4l-.1 .4h-.4M118.7 221.4h-8.2a5.1 5.1 0 0 0-3.9 7M118.7 221.5a5.1 5.1 0 0 1 3.9 6.8l-2.5 6.2M119.5 229.5l.3-.1 .2-.3v-3.6l-.2-.4h-10.4v4.3l.4 .2h9.7M120.1 234.5a2.47 2.47 0 0 1-2.3 1.6M121.5 233.9a5 5 0 0 1-4.7 3.2"/>
<circle cx="157.3" cy="33.5" r="2.36"/>
<circle cx="19.1" cy="221.2" r=".49"/>
<circle cx="28.4" cy="221.2" r=".5"/>
</g>
<g fill="none" stroke="#000" stroke-width=".34">
<path d="M30.2 29.1h-8.5a1.75 1.75 0 0 0-1.8 1.7v4.2l-.2 .5-4 2.9-.3 .3-.1 .5v4.1l.2 .5 3.7 2.7a14.9 14.9 0 0 0 6.8 1.3l4.6-.4M30.2 29.1a1.75 1.75 0 0 1 1.8 1.7v4.2a.89 .89 0 0 0 .7 .9l3.7 2.8 .2 .5v4l-.2 .5-.3 .4-3.4 2.4-2.1 .9M52.3 38.2v4.6a.99 .99 0 0 0 1 1M70.3 32.2h-.4a1.04 1.04 0 0 1-1.1-.6 1.97 1.97 0 0 0-1.7-2.5h-6.6a1.94 1.94 0 0 0-1.8 2.5 1.22 1.22 0 0 1-1.5 .6 3.9 3.9 0 0 0-3.4 4.2 .87 .87 0 0 1-.8 .9 .99 .99 0 0 0-.6 .9M70.3 32.2a4.2 4.2 0 0 1 3.4 4.6l.6 .4a1.04 1.04 0 0 1 .9 1v4.6M91.5 29.4l-.2-.2h-.5l-.2 .2v7.2l.1 .3 .4 .2h11.2l.3-.2 .2-.3v-7.2M91.6 29.4v1.8h2l1.1-1v-.9l.5-.1h1.2v-.5h.5v.5h1.3l.4 .1 .1 .9 1 1h2.1l.1-2h.5l.3 .2M126.9 39.4a1.98 1.98 0 0 1-1.3 1.8M126.9 39.3v-1.2h1v-1.5h-1v-5l-.4-.4h-2.1v-2l-.2-.3-.3-.2h-2.1l-.4 .2-.1 .3v2h-2.1l-.3 .2-.1 .2v5h-1v1.5h1v1.2a2.03 2.03 0 0 0 1.3 1.9M153.2 32.1a4.4 4.4 0 0 1 6.7-2.2 4.4 4.4 0 0 1 0 7.1 4.4 4.4 0 0 1-6.7-2.3l-.5-.2h-1.4v-.4h-8.4M153.2 32.1l-.5 .4h-1.4v.3h-8.4M53.3 43.8a1.24 1.24 0 0 1 .5 1.3 4.2 4.2 0 0 0 2.4 3.5 1.55 1.55 0 0 0 1.6 1.6"/>
<path d="M73.6 45.5a4.1 4.1 0 0 1-2.3 3.1 1.53 1.53 0 0 1-1.5 1.6h-12.1M75.2 42.8a.97 .97 0 0 1-.9 1 1.12 1.12 0 0 0-.6 1.3l-.1 .4M120.1 41.2l.7 .8 .7 .1M125.6 41.3a1.61 1.61 0 0 1-1.5 .9h-2.6M15.9 70a1.07 1.07 0 0 1 1-1.1h5.9l.2-1.5 .3-.4 .4-.2 1.1 .1 .8 3.1v2.9h1.7v-3.4l-.7-.7a4.1 4.1 0 0 1-.1-3.2h5.5a3.3 3.3 0 0 1-.2 3.2l-.6 .7v3.4h1.7v-2.9l.6-2.9a1.36 1.36 0 0 1 1.7-.1l.3 .4 .2 1.5 5.6 .1a.99 .99 0 0 1 1 1v1.7h1v7h-1v1.5M15.9 70v1.7h-.9v7h.9v1.5a1.07 1.07 0 0 0 .8 1M76.5 65.9h-9.7a.99 .99 0 0 0-1 1v2.6l.2 .7 .8 1.1v4.4a1.09 1.09 0 0 1-.8 1 1.09 1.09 0 0 1-1.2-.5v-5.6l-.2-.3-.3-.2h-1.6l-.3 .2-.2 .3v5.6l-.1 .4-.9 .1-.3-.1-.2-.4v-2.5l-.2-.4-.3-.1h-1l-.4 .1-.1 .4v16.8a.99 .99 0 0 0 1 1v1.5l.2 .3 .3 .2h1.5l.8 .7 .8 .2M76.5 65.9a1 1 0 0 1 1 1v3l-1 1.4v4.4a1.08 1.08 0 0 0 .8 1.1 1.08 1.08 0 0 0 1.2-.6v-5.6l.2-.3 .3-.2h1.5l.4 .2 .1 .3v5.6l.2 .4 .8 .1 .4-.1 .1-.4v-2.5l.2-.4 .4-.1h1l.3 .1 .2 .4v16.8M103.8 71a1.02 1.02 0 0 1-1 .9h-2.4l-.3 .2-.2 .3v1l.2 .4 .8 .1v.8h-1v6.4h1v2.7M103.8 68.2a.76 .76 0 0 1 .7-.8 .76 .76 0 0 1 .8 .7v2.8a1.15 1.15 0 0 0 .8 1 1.15 1.15 0 0 0 1.2-.2v-4.4h-1.1l-.4-.1-.1-.8 .2-.6 1.5-.2 .5 .2 .2 .5v-.7h2.5v.7l.1-.5 .5-.2h1l.5 .2 .2 1-.1 .4-.4 .1h-1.1l.1 4.5a1.25 1.25 0 0 0 1.9-.8M103.8 68.1v2.8M113.3 68.2a.76 .76 0 0 1 .7-.8 .76 .76 0 0 1 .8 .7v2.8a1 1 0 0 0 1 1h2.4l.3 .2 .2 .3v1l-.2 .4-.8 .1v.8h1v6.4h-1v2.7l-.3 .5-.7 .4-.1 .8-.3 .1h-1.2l-1.3 .7h-.5"/>
<path d="M113.3 68.1v2.8M138.3 71a1.02 1.02 0 0 1-1 .9h-2.3l-.4 .2-.1 .3v1l.1 .4 .9 .1v.8h-1v6.4h1v2.7M138.3 68.2a.76 .76 0 0 1 .8-.8 .76 .76 0 0 1 .8 .7v2.8a1.15 1.15 0 0 0 .7 1 1.15 1.15 0 0 0 1.2-.2v-4.4h-1.1l-.3-.1-.2-.8 .3-.6 1.5-.2 .4 .2 .3 .5v-.7h2.4v.7l.2-.5 .4-.2h1l.5 .2 .2 1-.1 .4-.4 .1h-1l.1 4.5a1.25 1.25 0 0 0 1.8-.8M138.3 68.1v2.8M147.8 68.2a.76 .76 0 0 1 .7-.8 .76 .76 0 0 1 .9 .7v2.8a1 1 0 0 0 1 1h2.3l.4 .2 .1 .3v1l-.1 .4-.9 .1v.8h1v6.4h-1v2.7l-.2 .5-.8 .4-.1 .8-.2 .1h-1.2l-1.4 .7h-.5M147.8 68.1v2.8M171.3 70.1l-.1-3h-1.4v4h-.8v1.6h-.7l-.1 .2v2.1l.3 .2M171.8 66l.2-.4h.3h5.4l.2 .5-.1 .9-1.4 .1v4h1M171.8 66.1l.1 .9 1.4 .1v4h-1a1.08 1.08 0 0 1-1-1.1M177.4 71.1a.96 .96 0 0 0 1-1l.1-3h1.3l.1 4h.8v5.6h-.8v1.3a.99 .99 0 0 1-1 1v1h-8.1v-1a1.07 1.07 0 0 1-1-1v-1.3h-.8v-1.5l-.5-.1M16.8 81.2l2.7 1.5 2.3 .4h14.7l1.7-.2 1.6-.7M42.3 80.3a1 1 0 0 1-.7 .9l-1.8 1"/>
<path d="M81 94l-1 .4h-16.7M84.6 90.5a.97 .97 0 0 1-1 1v1.5l-.2 .3-.3 .2h-1.6l-.6 .5M100.9 83.8l.3 .5 .7 .4v.6l.4 .3h1.2l1.3 .7 8.5 .1M135.5 83.8l.2 .5 .8 .4v.6l.3 .3h1.2l1.4 .7 8.4 .1M19 115.3h1.1v-4l-1.5-.1-.1-.9 .2-.4 .3-.1h5.1l.4 .1 .1 .4v.9l-1.5 .1v4h1a.96 .96 0 0 0 1-1v-2.8l.3-.2h1l.3 .2v3.8h.7v5.6h-.7v1.3a.99 .99 0 0 1-1 1v1h-8.2v-1a1.07 1.07 0 0 1-1-1v-1.3h-.8v-1.5h-.5l-.2-.2v-2.1l.2-.2h.5v-1.6h.8v-3.8l.3-.2h1l.2 .2v2.9a1.07 1.07 0 0 0 1.1 1M46.5 115.3h1v-4l-1.4-.1-.1-.9 .1-.4 .4-.1h5.1l.3 .1 .2 .4-.1 .9-1.5 .1v4h1.1a.96 .96 0 0 0 1-1v-2.8l.2-.2h1l.3 .2v3.8h.8v5.6h-.8v1.3a.99 .99 0 0 1-1 1v1h-8.1v-1a1.07 1.07 0 0 1-1.1-1v-1.3h-.7v-1.5h-.5l-.3-.2v-2.1l.3-.2h.5v-1.6h.7v-3.8l.3-.2h1l.3 .2v2.9a1.07 1.07 0 0 0 1 1M80 114.3v-2.8l.3-.2h1l.2 .2v3.8h.8v5.6h-.8v1.3a.99 .99 0 0 1-1 1v1h-8.1v-1a1.07 1.07 0 0 1-1-1v-1.3h-.8v-1.5h-.5l-.3-.2v-2.1l.3-.2h.5v-1.6h.8v-3.8l.2-.2h1l.3 .2v2.9a1.07 1.07 0 0 0 1 1M80 114.3a.97 .97 0 0 1-1 1h-1v-4l1.4-.1v-1.3l-.4-.1h-5.1l-.3 .1-.2 .4 .1 .9 1.4 .1v4h-1M107.6 110.3l-2.1-.1a9.9 9.9 0 0 0-4.7 .7l-.7 .7a9.8 9.8 0 0 0-2.4 4.8v.8l-.4 .5 .1 1.3a1.06 1.06 0 0 1 .6 .9 3.1 3.1 0 0 0 2.8 1.7M107.6 110.3l1 .3 1.3 1 2.6 4.3 .1 4.7a.99 .99 0 0 1-1 1h-4.1l-.6 .5-.6 .3h-2.7l-1.2-.8h-1.6M128.3 118.2v5.2a5 5 0 0 0 2.2 4.2M141.1 110.2h-6.2a3.1 3.1 0 0 0-2.9 2.9l-.2 .4a5.5 5.5 0 0 0-3.5 4.8"/>
<path d="M141.1 110.2a3.3 3.3 0 0 1 3 3.3l.4 .2M144.5 113.7a5 5 0 0 1 3.2 4.5v5.2a5.1 5.1 0 0 1-5 5.1l-8.1 .1-.5 .5-.5 .1h-2M163.3 113.6h1.5v3l.6 .5h1v-.5h5v.5h1l.5-.5v-3h1.5l-.2-1.1-.5-1.1-1.1-1.3h-7.5l-.8 .9-.5 1-.5 1.7M130.5 127.6l.1 .3a1.07 1.07 0 0 0 1 1.4M16.9 155.6l.3 .5 .6 .2v.8l.2 .5 .5 .2 .1 1.1 3.8 .1a1.16 1.16 0 0 0 1.6 0M17 151.8v3.8M18.5 146.4l-.5 .3-.2 .5v3.8l-.6 .2-.3 .6M18.6 146.4l.5 .3 .3 .5v3l.2 .6 .6 .2h1v-4.6l-1.2-.1-.1-.9 .2-.6 1.2-.2 .5 .2 .2 .5v-.7h2.5v.7l.1-.5 .5-.2h.7a1.09 1.09 0 0 1 .6 1.7l-1.2 .1v4.6h1.1l.5-.2 .3-.6v-3l.2-.5 .6-.3M27.9 146.4l.5 .3 .2 .5v3.8l.7 .2 .2 .6v3.8l-.2 .5-.7 .2v.8l-.2 .5-.5 .2v1l-.1 .1-3.7 .1M47.8 150.3a1.05 1.05 0 0 1-1.1-1.1v-3h-1.4l-.1 7.6h-.8v6.1h.8v1.2a1.05 1.05 0 0 0 1 1.1M47.8 150.2h1v-4h-1.3l-.3-.3v-.8l.2-.3 .4-.2h4l.4 .2 .1 .3-.1 1-1.4 .1v4h1a1 1 0 0 0 1-1l.1-3h1.4l.1 7.6h.7v6.1h-.7v1.2M73.7 147.2l-2.6 5.5a12.4 12.4 0 0 0-.6 5.1 6.5 6.5 0 0 0 4.8 6.2"/>
<path d="M86.2 145h-9.1a3.8 3.8 0 0 0-3.4 2.2M86.2 145a3.8 3.8 0 0 1 3.5 2.2l2.6 5.5a11.5 11.5 0 0 1 .5 5.1 6.4 6.4 0 0 1-5.8 6.4l-5.6 .2-.5 .1-.6 .9-.4 .2h-3.3l-.6-.3-.3-1-.4-.4M108.5 152.4v1.3M108.6 153.7v.4a.98 .98 0 0 1 .5 1.2l1 1.9 .4 .3h.6M111.6 148.3a2.41 2.41 0 0 1-1 1.4l-.3 .4a2.82 2.82 0 0 1-1.6 1.8l-.1 .6M119 145a2.89 2.89 0 0 1 2.8 3.1 1.35 1.35 0 0 0 1.4 .7 4 4 0 0 1 1.2 2.7l.5 .9M119 145h-4.5a2.86 2.86 0 0 0-2.8 3.3M124.8 152.4v1.3a1.4 1.4 0 0 1-1 1.2 5 5 0 0 1-5.5 3.2h-2.1a11.9 11.9 0 0 1-4.7-.7h-.4M143.8 147.2l-2.7 5.5a12.4 12.4 0 0 0-.6 5.1 6.5 6.5 0 0 0 4.8 6.2M156.3 145a3.8 3.8 0 0 1 3.4 2.2l2.6 5.5a11.5 11.5 0 0 1 .6 5.1 6.4 6.4 0 0 1-5.9 6.4l-5.5 .2-.5 .1-.5 .9-.6 .2h-3.3l-.5-.3-.4-1-.4-.4M156.3 145h-9.1a3.8 3.8 0 0 0-3.4 2.2M46.2 162.2h7.1v1h-7.1z"/>
<path d="M54.4 161.1a1.05 1.05 0 0 1-1.1 1.1M18.5 183.1l-2.8 6.4-.3 1.4v2.8a6.5 6.5 0 0 0 5.9 6.4M31.1 180.9a3.8 3.8 0 0 1 3.4 2.2l2.6 5.6M31.1 180.9h-9.1a3.8 3.8 0 0 0-3.5 2.3M37.2 188.6l.5 1.8a9.7 9.7 0 0 1-1.3 7.2 6.5 6.5 0 0 1-3.5 2.3l-.4 .3-.3 1-.5 .3h-3.3l-.5-.2-.6-.9-.5-.1-5.5-.2M53.5 191.4v2.3a6.5 6.5 0 0 0 4.8 6.2l.4 .3 .3 1 .6 .3h3.3l.4-.2 .6-.9 3.2-.1a8.9 8.9 0 0 0 6.3-1.6 6.4 6.4 0 0 0 2.4-5M56.6 183.1l-2.7 6-.4 2.3M69.2 180.9a3.8 3.8 0 0 1 3.4 2.2l2.6 5.6M69.2 180.9h-9.1a3.8 3.8 0 0 0-3.5 2.3M75.3 188.6l.5 1.8 .1 3.3M91.5 188.9a5 5 0 0 0 3.2 5.6M94.7 194.5l.4 .4a.99 .99 0 0 0 1 1"/>
<path d="M96.6 182.7a1.97 1.97 0 0 1-1.6 1.8 4.5 4.5 0 0 0-3.5 4.5M103.2 181a2.11 2.11 0 0 1 2 2.2 2.02 2.02 0 0 0 1.6 1.4M103.2 180.9h-4.6a2.03 2.03 0 0 0-2 1.8M106.7 194.9a.97 .97 0 0 1-1 1h-9.6M106.8 184.5a4.8 4.8 0 0 1 3.5 5.6M110.3 190.1a4.7 4.7 0 0 1-3.5 4.6l-.1 .2M129.2 183.1l-2.9 6.4-.2 1.4v2.8a6.5 6.5 0 0 0 4.7 6.2l.4 .3 .4 1 .6 .3h3.3l.4-.2 .6-.9 3.2-.1a8.9 8.9 0 0 0 6.3-1.6 6.4 6.4 0 0 0 2.4-5M141.7 180.9a3.8 3.8 0 0 1 3.5 2.2l2.5 5.6M141.7 180.9h-9a3.8 3.8 0 0 0-3.5 2.3M147.8 188.6l.5 1.8 .1 3.3M164.1 188.9a5 5 0 0 0 3.1 5.6M167.3 194.5l.3 .4a.99 .99 0 0 0 1.1 1"/>
<path d="M169.1 182.7a1.97 1.97 0 0 1-1.5 1.8 4.5 4.5 0 0 0-3.5 4.5M175.8 181a2.11 2.11 0 0 1 2 2.2 2.02 2.02 0 0 0 1.5 1.4M175.8 180.9h-4.6a2.03 2.03 0 0 0-2 1.8M179.3 194.9a.97 .97 0 0 1-1 1h-9.6M179.3 184.5a4.8 4.8 0 0 1 3.6 5.6M182.8 190.1a4.7 4.7 0 0 1-3.4 4.6l-.2 .2M19 217.6l-2.6 8-1.1 .6v3.4l1.1 .6a4.9 4.9 0 0 0 3.3 5.1 1.69 1.69 0 0 0 1.5 1.5M27.4 217h.1a1.05 1.05 0 0 1 .9 .6l2.5 7 .2 1.1 1 .4 .2 .2v3.3l-.2 .2-.9 .4-.1 1.1M27.4 217h-7.3a1.03 1.03 0 0 0-1 .7M88.6 217.3v3.1l-3.6 .1v-2.3h2.3a.47 .47 0 0 0 .5-.5 .47 .47 0 0 0-.5-.4h-5.5a.46 .46 0 0 0-.5 .4 .46 .46 0 0 0 .5 .5h2.3v2.3h-3.7v-3.2a.46 .46 0 0 0-.4-.5 .46 .46 0 0 0-.5 .5v8.6l.4 .5h9.2l.5-.5v-8.6a.46 .46 0 0 0-.5-.5 .46 .46 0 0 0-.4 .5M117.7 216.9h-6.2a2.06 2.06 0 0 0-2 2v1.1l-.2 .5-.4 .4a6.1 6.1 0 0 0-3.2 7.8M117.7 216.9a2.03 2.03 0 0 1 2 2v1.1l.2 .5 .4 .4"/>
<path d="M31.1 231.3a4.6 4.6 0 0 1-3.3 4 1.58 1.58 0 0 1-1.4 1.5h-5.2M60.5 224l-1.1-5.9-.6-.5h-1.9l-.1-1-.4-.1h-4.4l-.4 .1-.1 1h-2l-.3 .2-1.3 6.2a6.3 6.3 0 0 0 6.3 6.3 6.3 6.3 0 0 0 6.4-6.3M105.7 228.6l2.2 5.6a6.1 6.1 0 0 0 5.6 3.9M113.5 238.2h2.2M120.3 220.9a6.1 6.1 0 0 1 3.2 7.7l-2.1 5.6M121.3 234.2a6 6 0 0 1-5.6 3.9"/>
</g>
<g font-size="5.3">
<text x="16" y="15.2">K CONNECTOR LIST</text>
<text x="16" y="283.7">268</text>
</g>
<g font-size="3.2">
<text x="23.6" y="24.2">R13</text>
<text x="61.2" y="24.2">R14</text>
<text x="94.2" y="24.2">R15</text>
<text x="121.5" y="24.2">S1</text>
<text x="150.1" y="24.2">S2</text>
<text x="27.3" y="61">S3</text>
<text x="69.5" y="61">S4</text>
<text x="107.4" y="61">S5</text>
<text x="141" y="61">S5</text>
<text x="172.8" y="61">S6</text>
<text x="20.2" y="105.7">S7</text>
<text x="47.3" y="105.7">S8</text>
<text x="74.4" y="105.7">S9</text>
<text x="103.2" y="105.7">T1</text>
<text x="136.1" y="105.7">T2</text>
<text x="167.4" y="105.7">T3</text>
<text x="21.6" y="139.7">U1</text>
<text x="47.5" y="139.7">U1</text>
<text x="79.7" y="139.7">V1</text>
<text x="114.6" y="139.7">V3</text>
<text x="149.3" y="139.7">V4</text>
<text x="24.8" y="176.8">V6</text>
<text x="63.1" y="176.8">V7</text>
<text x="98.8" y="176.8">V8</text>
<text x="134.9" y="176.8">V9</text>
<text x="170.9" y="176.8">V10</text>
<text x="21.8" y="212.1">W1</text>
<text x="52.6" y="212.1">W2</text>
<text x="82.3" y="212.1">W2</text>
<text x="112" y="212.1">W3</text>
</g>
<g font-size="2.8">
<text x="22.3" y="27.3">GRAY</text>
<text x="59.9" y="27.3">GRAY</text>
<text x="118.8" y="27.4">BLACK</text>
<text x="92" y="35.7">12345</text>
<text x="162.8" y="34.6">1</text>
<text x="58.4" y="39.2">1</text>
<text x="63" y="39.2">2</text>
<text x="67.6" y="39.2">3</text>
<text x="122" y="39">1</text>
<text x="22.2" y="42.3">1</text>
<text x="28.1" y="42.3">2</text>
<text x="58.4" y="43.6">4</text>
<text x="63" y="43.6">5</text>
<text x="67.6" y="43.6">6</text>
<text x="25.3" y="63.9">GRAY</text>
<text x="92.2" y="64">(w/o Cruise Control) BLACK</text>
<text x="131.5" y="64">(w/ Cruise Control)</text>
<text x="18.2" y="74.3">1</text>
<text x="22.3" y="74.3">2</text>
<text x="34.5" y="74.3">3</text>
<text x="38.5" y="74.3">4</text>
<text x="105.1" y="77">1</text>
<text x="111.9" y="77">2</text>
<text x="139.6" y="77">1</text>
<text x="146.5" y="77">2</text>
<text x="172.3" y="76.8">1</text>
<text x="175.9" y="76.8">2</text>
<text x="18.2" y="79">5</text>
<text x="22.3" y="79">6</text>
<text x="26.3" y="79">7</text>
<text x="30.4" y="79">8</text>
<text x="34.5" y="79">9 10</text>
<text x="63.1" y="81.6">1 2 3 4</text>
<text x="77.3" y="81.6">5</text>
<text x="103.6" y="82.3">3</text>
<text x="113.4" y="82.3">4</text>
<text x="138.2" y="82.3">3</text>
<text x="147.9" y="82.3">4</text>
<text x="63.1" y="87.2">6 7 8 9</text>
<text x="76.5" y="87.2">10</text>
<text x="100.5" y="108.7">BLACK</text>
<text x="133.7" y="108.6">GRAY</text>
<text x="100.8" y="118.6">1 2 3</text>
<text x="133.6" y="119.3">1</text>
<text x="137.2" y="119.3">2</text>
<text x="140.7" y="119.3">3</text>
<text x="166.8" y="114.7">1 2</text>
<text x="19" y="121">1</text>
<text x="22.5" y="121">2</text>
<text x="46.5" y="121">1</text>
<text x="50" y="121">2</text>
<text x="73.9" y="121">1</text>
<text x="77.5" y="121">2</text>
<text x="133.6" y="123.3">4</text>
<text x="137.2" y="123.3">5</text>
<text x="140.7" y="123.3">6</text>
<text x="16" y="142.9">(M/T) BLUE</text>
<text x="46.6" y="142.9">(A/T)</text>
<text x="77.4" y="142.9">BLACK</text>
<text x="111.6" y="142.9">GREEN</text>
<text x="147.3" y="142.9">BLACK</text>
<text x="20.4" y="155.6">1</text>
<text x="24.5" y="155.6">2</text>
<text x="47.5" y="155.9">1</text>
<text x="50.5" y="155.9">2</text>
<text x="113.9" y="154.2">1</text>
<text x="117.9" y="154.2">2</text>
<text x="47.5" y="160">3 4</text>
<text x="77.9" y="157.7">1</text>
<text x="84" y="157.7">2</text>
<text x="147.9" y="157.7">1</text>
<text x="154" y="157.7">2</text>
<text x="21.4" y="179.8">BROWN</text>
<text x="61" y="179.8">BLUE</text>
<text x="96.4" y="179.8">BLACK</text>
<text x="133.5" y="179.8">BLUE</text>
<text x="169.2" y="179.7">BLACK</text>
<text x="96" y="190.6">1</text>
<text x="100.1" y="190.6">2</text>
<text x="104.1" y="190.6">3</text>
<text x="168.6" y="190.6">1</text>
<text x="172.6" y="190.6">2</text>
<text x="176.7" y="190.6">3</text>
<text x="22.7" y="193.7">1</text>
<text x="28.8" y="193.7">2</text>
<text x="60.8" y="193.7">1</text>
<text x="66.9" y="193.7">2</text>
<text x="133.3" y="193.7">1</text>
<text x="139.4" y="193.7">2</text>
<text x="20.2" y="215.3">GRAY</text>
<text x="37.5" y="215.3">(2RZ–FE, 3RZ–FE) GRAY</text>
<text x="75.2" y="215.3">(5VZ–FE) GRAY</text>
<text x="110.1" y="215.3">BLACK</text>
<text x="21" y="227.9">1</text>
<text x="25" y="227.8">2</text>
<text x="53.4" y="225">1</text>
<text x="83.7" y="224.1">1</text>
<text x="21" y="230.7">3</text>
<text x="25" y="230.7">4</text>
<text x="110.2" y="228.3">1</text>
<text x="112" y="232.9">4</text>
<text x="113.8" y="228.3">2</text>
<text x="115.6" y="232.9">5</text>
<text x="117.3" y="228.3">3</text>
</g>
</svg>
